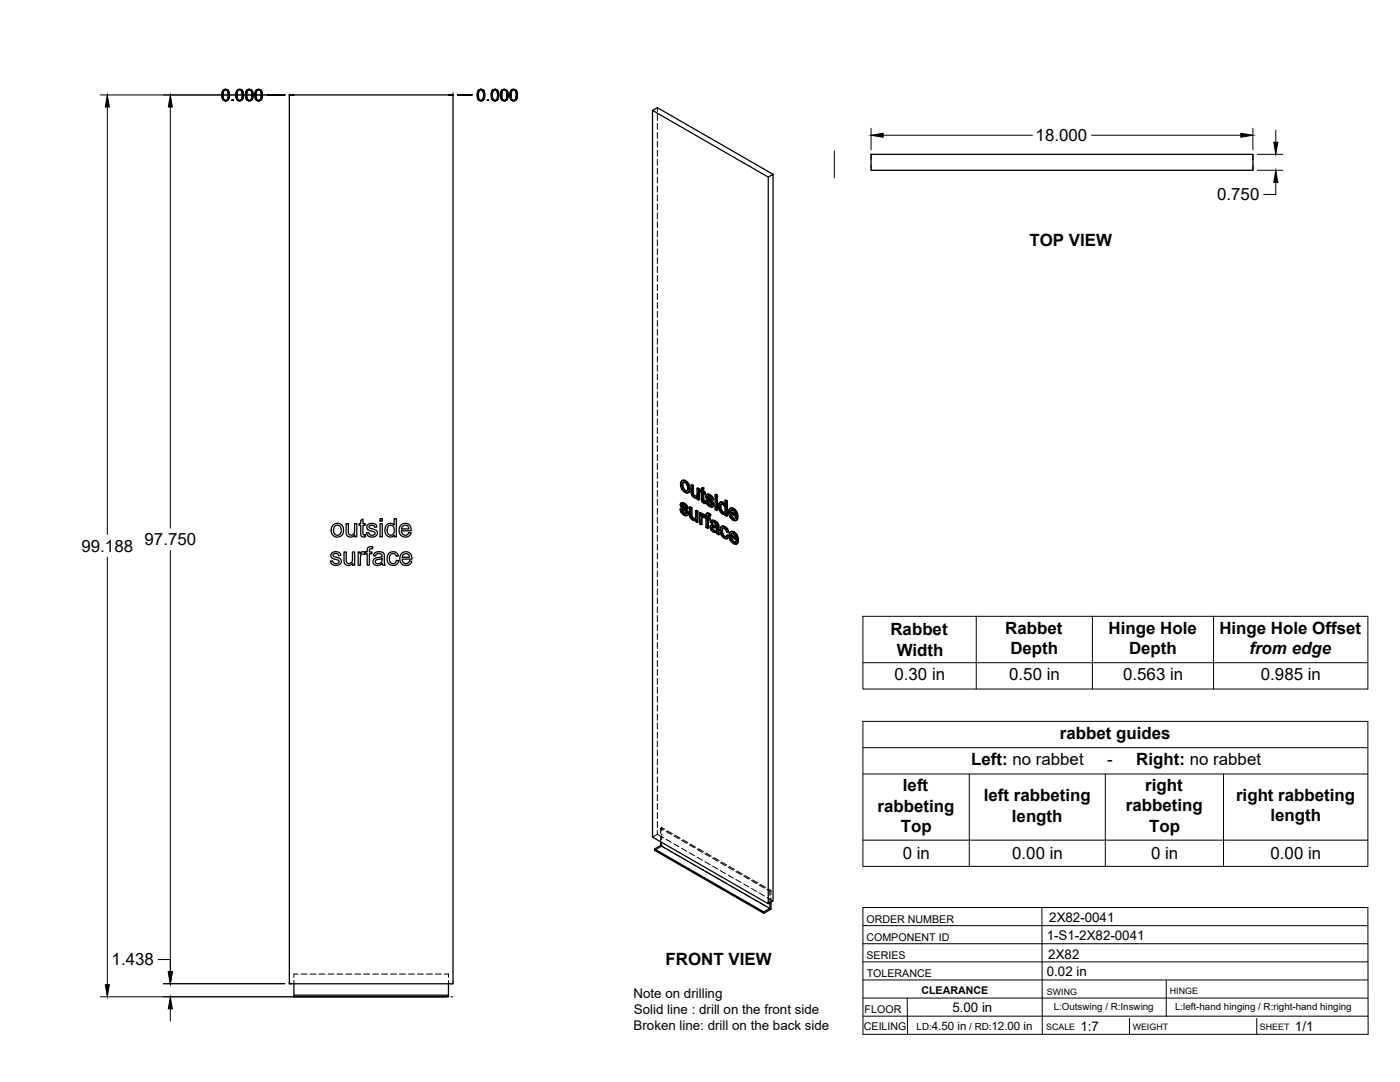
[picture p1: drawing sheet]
<svg xmlns="http://www.w3.org/2000/svg" width="559mm" height="432mm" viewBox="0 0 559 432" stroke-linecap="round" stroke-linejoin="round" font-family="sans-serif">
<!-- layer: Visible -->
<g fill="none" stroke="#000" stroke-width=".51">
<path d="M115.5 37.9h65.3v354.7h-65.3zM260.5 44.1l46.1 26.6v290l-46.1-26.6zM260.5 44.1l1.9-1.1 46.2 26.6M306.6 70.7l2-1.1v290l-2 1.1M347.7 61.6h152.4v6.4h-152.4zM272.2 191.8l.9-.2 .6 .2zM272.2 191.8l-.6 1.2 .5 2.2 .7 .9 1 .6h.8l.3-.3M272.3 193.6l.3 1.5M272.6 195.1l.3-.2 .8 .8-.3 .2zM272.8 192.5l-.2 .9M272.9 194.9l-.3-1.5-.3 .2 .2-.9 .5-.2 .9 .5 .5 1.4-.2 1.5h-.8M273.4 192l1 1a1.92 1.92 0 0 1 1 2"/>
<path d="M273.7 195.7l.5 .2M273.7 191.8l1.2 1.3M274.6 193.3l.5 1.9 .3-.2-.2 1.2M275.1 195.2l-.2 1.2 .3-.2-.6 .5M275.8 193.5l.7 .4 .3-.2v3.2M276.5 193.9v3.2l.3-.2 .3 .6M276.5 197.1l.3 .6 .3-.2 .5 .4M276.8 197.7l.4 .4h.9l-.3 .1M276.8 193.7l-.6-.3-.4 .1v3.2l.4 1.1 .7 .7a.97 .97 0 0 0 1.4 .1v.6l.5 .4M277.2 198.1l.6 .1M278.2 194.9l.6 .4 .4-.2v4.3l-.4 .2v-4.3M278.3 198.6l-.3 .2"/>
<path d="M279.2 195.1l-.7-.4-.3 .2v2.8l-.4 .5M280 195.5l-.5 .1v.6l.5 .3v3.3l.6 .8 .7 .4 .3-.2-.1-.7-.6 .1M280 194.8l.9-.2v1.5M280.6 194.8v1.5l.3-.2 .6 .3M280.6 196.3l.6 .3 .3-.2v.6l-.3 .2v-.6M280.6 199.8l.7 .2M280.7 200l.8 .1M280.9 194.6l-.9 .2v1.1l-.5-.3M280.9 197v2.6M281.2 197.2l-.6-.4v2.9l.4 .1M281.6 199.9l.6 .2M282.1 197.3l1.3 .1"/>
<path d="M282.3 198.3l.6 .5M282.4 198.6l.2 .3a1.16 1.16 0 0 1 1.4 .8l.4 .4M282.4 197.2l-.4 .2M282.5 197.4l.5 .2 .4-.2 .7 .6M282.5 199.9l-.6-.2-.3 .2 .4 1.2 .9 .9a1.24 1.24 0 0 0 1.6 .2M282.6 198v.1M282.6 198.9l1.5 1.4 .3-.2 .4 .7M282.7 198.4l-.1-.3-.3 .2 .1-.2 1 .3 .5 1 .6 .2M282.8 197.2l-.9 .3-.2 .9 .5 .9 1.7 1.7-.1 .7M283 197.6l.8 .6 .3-.2 .5 .7M283.8 198.2l.5 .7 .3-.2 .2 .8-.3 .1-.2-.7M285.4 199.1l.3-.2 .7 .3-.4 .2z"/>
<path d="M285.4 197.4l.3-.2 .7 .4-.4 .2zM285.4 199.1v4.2l.6 .4M285.4 197.4v.8l.6 .4M286.4 199.2v4.3l-.4 .2v-4.3M286.4 197.6v.8l-.4 .2v-.8M289.4 199.7l.6 .3 .3-.1v5.9l-.3 .2v-6M290.3 199.9l-.6-.4-.3 .2v2.1l-.5-.7M133 209.4l1-.5h.9l1.5 .7 .6 1v2.1l-1.1 1.3-1.6 .3-1.4-.7-.7-1.6a2.87 2.87 0 0 1 .8-2.6zM133.6 210.1l1.1-.5 .6 .1 .6 .6 .3 1.8-.9 1.3-1 .2-.9-.7-.3-1.5zM138.2 209h.8l.1 3.7a1.31 1.31 0 0 0 1.7 .7 1.31 1.31 0 0 0 .7-1.6v-2.8h.9v5.2h-.8v-.8a1.86 1.86 0 0 1-2.2 .9 1.86 1.86 0 0 1-1.2-2.1zM144 207.7l.9-.6v1.9h.9v.7h-.9v3.3l.2 .4h.7l.1 .8h-1.3l-.6-.6v-3.9h-.7v-.7h.7zM146.7 209.5l1.7-.6a1.73 1.73 0 0 1 2 1.4l-.8 .1a1.17 1.17 0 0 0-1.1-.9 1.17 1.17 0 0 0-1.2 .9l.4 .4 2.1 .6a1.59 1.59 0 0 1 .7 2 1.59 1.59 0 0 1-2 .9l-1.5-.3-.7-1.4 .9-.1 .2 .6 .6 .5 1.4-.2a.82 .82 0 0 0 .2-1.1 .82 .82 0 0 0-1.1-.3l-1-.3a1.38 1.38 0 0 1-.8-2.2z"/>
<path d="M151.7 209h.9v5.2h-.9zM151.7 207h.9v1h-.9zM154.3 209.5l1.1-.6a1.86 1.86 0 0 1 1.9 .7v-2.6h.9v7.2h-.8v-.6a2.16 2.16 0 0 1-2.7 .4 2.16 2.16 0 0 1-1.1-2.4zM154.9 210.1l1.3-.5 1 1v2l-.7 .9h-1l-.8-.9-.1-1.5zM160 209.6l1-.7h1.5l1 .7 .5 1 .1 1.2h-3.9l.2 1 .9 .7a1.43 1.43 0 0 0 1.9-1l.9 .1-.4 .9-1 .7h-1.7l-1-.6-.7-1.7 .1-1.2zM160.7 210l.6-.4 1.1 .1 .6 .6 .2 .8h-2.9zM271.4 203.3l.6 .2M271.9 200.7l1.3 .1M272 203.5l.4-.2 .2 .9-.3 .1zM272.1 201.7l.7 .5M272.2 202l.2 .4a1.49 1.49 0 0 1 1.6 .9l.3 .2M272.3 200.6l-.5 .2"/>
<path d="M272.3 204.3l.7 .7h.8M272.4 200.8l.5 .2 .3-.2 .8 .6M272.4 203.3l-.7-.2-.3 .2 .4 1.2 .9 .9a1.24 1.24 0 0 0 1.6 .2M272.4 202.4l1.5 1.3 .4-.2 .4 .7M272.5 201.4v.1M272.5 201.8v-.3l-.4 .2 .1-.2 1 .3 .5 1 .7 .3M272.6 204.2l.7 .6M272.7 200.6l-1 .3-.2 .9 .6 1 1.6 1.6-.1 .7M272.9 201l.8 .6 .3-.2 .5 .7M273 205l.6 .1M273.7 201.6l.5 .7 .3-.2 .2 .8-.3 .2-.2-.8M273.7 205.1h-.1"/>
<path d="M273.9 203.7l.4 .6 .4-.1 .1 .7M274.3 204.3l.2 .8 .3-.2-.2 .6M274.5 205.1l-.2 .5 .3-.1-.4 .3M275.2 202.4l.7 .4 .3-.2v3.2M275.9 202.8v3.1l.3-.1 .3 .6M275.9 206l.3 .6 .3-.2 .4 .4M276.2 206.6l.4 .4h.9l-.3 .2M276.2 202.6l-.7-.3-.3 .1v2.9l.3 1.2 .8 .9a.97 .97 0 0 0 1.4 .1M276.6 207l.6 .2M277.6 203.8l.7 .4 .3-.2v4.3l-.3 .2v-4.3M277.7 207.5v.7l.6 .3M277.7 207.6l-.2 .1"/>
<path d="M278.6 204l-.7-.4-.3 .2v2.7l-.4 .7M279.2 204.7l.6 .4 .3-.2v.5l.4-.2M279.8 205.1v.6l.7-.5 .4 .1M280 206.4l.2 2.8-.3 .2v-2.2M280.1 204.9l-.6-.3-.3 .1v4.3l.7 .4M280.2 205.4l.7-.1 .6 .4M280.3 206.1v.1M280.6 205.4l.6 .5M281 206.6l-.8-.5-.2 .3 .3-.2-.1 .8M281.2 206.5l.6 .3v3.7l.6 .4M281.2 206.5v-.4l-.2 .5M281.2 200.3l.1 .7"/>
<path d="M281.2 206.5l-.2 .1M282.2 204.9h.9l.6 .4M282.2 200.1l.3-.2 .3 .8-.3 .2zM282.4 206.6l.7 .4 .3-.2v.6l-.3 .2v-.6M282.5 204.7l-.5 .2M282.5 200.9l.7 .6h.8M282.7 207.3v3.4l-.3 .2v-3.8l.7 .5M282.7 205.7v.7M282.8 205.1l.6 .4 .3-.2-.4 .8 .1-.6M282.8 200.7l.7 .7M283.1 204.9l-.6-.2-.5 .3-.2 1.2-.6-.3 .6-.1M283.2 201.5l.6 .2"/>
<path d="M283.3 206.1a.45 .45 0 0 0-.5-.5 .45 .45 0 0 0-.4 .6v.4l.3-.2 .7 .4M283.8 209.6l.8-.2 1.4 .5M283.9 201.7h-.1M284.1 210.7l.2 .6 .3-.2 .5 .5M284.1 200.3l.4 .6 .3-.1 .2 .7M284.2 210.4l-.1 .3 .3-.2 .2 .6M284.2 209.4l-.5 .2M284.3 211.3l.5 .5h1h-1M284.3 210.3l-.1 .1M284.4 207.8l.8 .3 .3-.2 .8 .6M284.4 210.3l.8 .3a.73 .73 0 0 1 .8 .6 .73 .73 0 0 1-.5 .8M284.4 210.3l-.2 .1"/>
<path d="M284.4 210.3v.2M284.5 200.9l.2 .8 .3-.2-.2 .6M284.5 208.4l-.4 .5 .6-.5 1.2 1a.48 .48 0 0 1 0 .8 .48 .48 0 0 1-.7-.3l-.9-.3M284.6 209.4l-1 .3-.2 1 .8 1.2 1 .6a.64 .64 0 0 1 1 .5l.6 .4M284.7 201.7l-.2 .5 .3-.1-.5 .3M284.7 207.6l-.8 .2M285.2 208.1l.8 .6 .3-.2 .4 .5M285.5 207.9l-.8-.3-.9 .3-.3 .5 .6 .5M286 208.7l.4 .5 .3-.2 .2 .7M286.4 209.2l.2 .6 .3-.1 .1 2.9M286.6 209.8l.1 3 .3-.2 .1 .6-.3 .2-.1-.6M287.4 202.4l.3 1.4"/>
<path d="M287.5 200.4h1.2l.6 .6M287.7 201.3h.7l.7 .8 .3 1.3-.3 1.2M287.7 201.3l-.3 1.1 .3-.2 .3 1.4M287.7 203.8l.3-.2 .8 .8-.5 .1zM287.8 201.2l-.1 .1M287.8 200.3l-.5 .2M288 201.2l-.3 1M288.1 212l.3 1.4 .3-.2 .7 .8M288.2 210.1l.9 .2 .3-.2 1 1M288.4 213.4l.7 .8h.8M288.4 200.6l.5 .5h.5M288.4 204.6h.7"/>
<path d="M288.5 209.9l-.6 .3M288.6 210.8l-.2 1M288.7 200.4l-.9-.1-.7 .3-.3 2.1 1.1 2.1 1 .5 .5-.2v.6l.6 .3M288.8 204.4l.4 .1M289.1 210.3l.8 .7a1.42 1.42 0 0 1 1 1.4l-.3 .2-.5-1.3M289.4 205.1l-.2 .2M289.4 210.1l-.9-.2-.7 .4-.4 1.9 1 2 1 .8h.7M290 213.7l.6 .4M290.6 212.6l-.6-.3-.7-1.2-.8-.3-.4 1.2 .3-.2 .3 1.4M290.6 214.1l.4-.1-.2 .5-.7 .5zM291 214l-.7-.5-.5 .8-.7-.1M291.3 202.9h.9a1.88 1.88 0 0 1 1.8 1.3"/>
<path d="M291.5 204.3l2 1.2-.5-1.5-.8-.5-.5 .2-.2 .6 .3-.2 1.7 1M291.5 212.3h.9a1.93 1.93 0 0 1 1.9 1.2M291.7 213.6l2 1.2-.5-1.4-.8-.5-.6 .2-.1 .5 .3-.1 1.7 .9M291.8 206.1l.8 .9 .8-.1M291.8 205.1l.3 .9M292 203.5l-.2 .6M292 215.5l.8 .8h.8M292 214.4l.3 .9M292.2 212.9l-.2 .6M292.5 203.1l1 .9a1.97 1.97 0 0 1 1 2.1M292.6 207l.5 .1M292.7 212.4l1 1a1.78 1.78 0 0 1 1 1.8v.2"/>
<path d="M292.8 216.3l.5 .2M292.8 202.9l-.9-.3-.9 .6-.2 1.5 .3 1.1 .7 1.1 1.2 .9 .8-.1 .7-.8M293 212.2l-.9-.2-1 .7-.1 1.2 .3 1.3 .7 1.2 1.1 .7h.8l.8-.8M293.3 207l-.2 .1M293.5 216.4l-.2 .1M293.5 206.7l.7 .4M293.7 204.3l.5 1.9 .3-.1-.3 .1M293.7 216l.7 .5M293.9 213.7l.5 1.9 .3-.2-.3 .2M294.2 206.4l-2.8-1.5 .4 1.2 .3-.1 .8 .8M294.4 215.8l-2.8-1.6 .4 1.3 .3-.2 .8 .9M294.5 206.9l-.7 .8"/>
<path d="M294.5 206.9l-.6-.4-.8 .6M294.7 216.3l-.7 .8M294.7 216.3l-.7-.5-.7 .7M132.4 220.7l1.4-.5a1.81 1.81 0 0 1 2.3 1.4l-.9 .2a1.21 1.21 0 0 0-1.1-.9 1.21 1.21 0 0 0-1.2 .8l.3 .4 2.7 1a1.87 1.87 0 0 1-.3 2.2 1.87 1.87 0 0 1-2.3 .3l-.9-.5-.5-1.1 .9-.2 .3 .8 .5 .3 1.4-.2a.82 .82 0 0 0 .2-1.1 .82 .82 0 0 0-1-.3l-1.1-.3a1.37 1.37 0 0 1-.7-2.3zM137.3 220.3h.9v3.8a1.31 1.31 0 0 0 1.7 .7 1.31 1.31 0 0 0 .8-1.7v-2.8h.9v5.3h-.8v-.8a1.86 1.86 0 0 1-2.3 .8 1.86 1.86 0 0 1-1.2-2.1zM143 220.3h.8v.8a1.25 1.25 0 0 1 2-.7l.8-.1v-1.2a1.55 1.55 0 0 1 2.2-.9l-.1 .8a.81 .81 0 0 0-.9 0 .81 .81 0 0 0-.4 .8v.5h1.1v.7h-1.1v4.6h-.8v-4.6h-.8v-.4l-.3 .7-.9-.2-.6 .5-.2 4h-.8zM149.5 220.8l1.6-.6 1.2 .1 .8 .4 .6 4.9h-.9l-.2-.7-1.2 .7h-1.2l-.9-.4-.4-.7a1.74 1.74 0 0 1 2-2l.6-.1a.8 .8 0 0 0 1-.8 .8 .8 0 0 0-1.1-.7l-1 .2-.5 .8-.9-.1zM150.1 223.5l2.4-.6a1.59 1.59 0 0 1-.6 1.8 1.59 1.59 0 0 1-1.9-.1l-.2-.5zM155.2 220.9l1-.6h1.5l.8 .4 .5 1-.8 .3a1.47 1.47 0 0 0-2-.9 1.47 1.47 0 0 0-.8 2l.5 1.4 .7 .4 1.1-.2 .5-1.1 .9 .1-.3 1-1 .8-1.3 .1-1-.4a3.3 3.3 0 0 1-.3-4.3zM160.3 220.9l1-.6h1.5l.9 .6 .6 1.1 .1 1.1h-3.9l.2 1 .8 .8a1.46 1.46 0 0 0 2-1l.9 .1-.5 1-1 .6h-1.6l-1-.6-.7-1.8v-1.1zM161 221.3l.6-.3h1l.6 .5 .3 .9h-3zM263.7 335.9v1.5l-2.4 1.4v.5l43.6 25.2v-.6l-43.6-25.1"/>
<path d="M263.7 337.4l43.6 25.1-2.4 1.4M307.3 360.3v2.2M307.7 360v2.8l-2.8 1.7M117.3 392.6v5.2h61.7v-.6h-61.7M179 392.6v4.6"/>
</g>
<!-- layer: Hidden -->
<g fill="none" stroke="#000" stroke-width=".4">
<path d="M262.4 43v1.5M262.4 45.7v2.4M262.4 49.3v2.3M262.4 52.8v2.4M262.4 56.4v2.4M262.4 60v2.4M262.4 63.5v2.4M262.4 67.1v2.4M262.4 70.7v2.4M262.4 74.3v2.3M262.4 77.8v2.4M262.4 81.4v2.4"/>
<path d="M262.4 85v2.4M262.4 88.5v2.4M262.4 92.1v2.4M262.4 95.7v2.4M262.4 99.3v2.3M262.4 102.8v2.4M262.4 106.4v2.4M262.4 110v2.4M262.4 113.5v2.4M262.4 117.1v2.4M262.4 120.7v2.4M262.4 124.3v2.3"/>
<path d="M262.4 127.8v2.4M262.4 131.4v2.4M262.4 135v2.4M262.4 138.6v2.3M262.4 142.1v2.4M262.4 145.7v2.4M262.4 149.3v2.3M262.4 152.8v2.4M262.4 156.4v2.4M262.4 160v2.4M262.4 163.6v2.3M262.4 167.1v2.4"/>
<path d="M262.4 170.7v2.4M262.4 174.3v2.4M262.4 177.8v2.4M262.4 181.4v2.4M262.4 185v2.4M262.4 188.6v2.3M262.4 192.1v2.4M262.4 195.7v2.4M262.4 199.3v2.4M271.9 193.1l.5 1.9-.3 .2M272.4 195l1.3 1.3-.3 .2M272.5 191.6l-.9 1.7"/>
<path d="M272.8 192.5l-.2 .1M272.9 192.4h.8l-.3 .2M273.7 192.4l.8 .9-.3 .2M273.7 196.3l.9 .3-.3 .2M274.5 195.8l-.3 .1M274.5 193.3l.3 1.2-.3 .4M274.8 194.7l-.1 .8-.5 .4M274.9 196.5l-.3 .1M276.2 193.4v3.3l-.3 .2M276.2 196.7l.2 .7-.3 .1M276.4 197.4l.4 .6-.3 .2M276.8 198l.6 .5-.3 .1"/>
<path d="M277.4 198.5l.8 .2 .4-.3-.3 .2M278.1 198.1h.1M278.3 198l-.4 .2M278.4 198.6h-.1M278.4 197.8l-.3 .3M278.5 194.7v2.8l-.4 .5M278.6 198.4v.7l-.3 .1M278.6 199.1l.6 .3M279.8 196l.5 .3-.3 .2M279.8 195.5v.5l-.3 .2M280 195.5l.3 .2M280.3 196.3l.1 3.4-.4 .2"/>
<path d="M280.3 194.6v1.1l-.3 .2M280.4 199.7l.2 .5-.3 .1M280.6 196.8l.3-.2v.4M280.9 196.6l.6 .4M281.9 199.7l.5 1.3-.3 .2M282 197.8l.1 .7-.3 .2M282.1 197.4l-.4 .6M282.1 198.5l.5 .7-.4 .1M282.3 197.2l-.5 .4M282.5 198l.3-.2-.2 .2M282.6 199.2l1.5 1.5-.3 .2M282.7 197.9l-.3 .2"/>
<path d="M282.8 197.8l.6 .2-.3 .2M283.4 198l.6 .5-.3 .2M284 198.5l.2 .7-.3 .2M284.2 199.2l.6 .3M285.7 197.2v.9l-.3 .1M285.7 198.9v1.5M285.7 198.1l.7 .3M289.7 199.5v2.1l-.3 .2M262.4 202.8v2.4M262.4 206.4v2.4M262.4 210v2.4M262.4 213.6v2.3"/>
<path d="M262.4 217.1v2.4M271.7 203.1l.5 1.3-.3 .2M271.8 201.3l.2 .6-.3 .2M271.9 200.8l-.4 .6M272 201.9l.4 .7-.3 .2M272.1 200.6l-.5 .4M272.2 204.4l1.1 1-.3 .1M272.3 201.4l.3-.1-.1 .1M272.4 202.6l1.6 1.5-.3 .2M272.6 201.3l-.4 .2M272.6 201.3l.7 .1-.4 .2M273.3 201.4l.5 .6-.3 .1"/>
<path d="M273.3 205.4l.8 .3-.3 .1M273.8 202l.3 .6-.4 .2M274 204.9l-.2 .1M274 204.1l.2 .5-.3 .2M274 204.9l-.3 .2 .3-.2M274.1 202.6l.6 .3M274.2 204.6l-.2 .3M274.5 205.6l-.4 .1M275.5 202.3l.1 3.3-.3 .2M275.6 205.6l.2 .7-.3 .2M275.8 206.3l.4 .6-.3 .2M276.2 206.9l.6 .5-.3 .2"/>
<path d="M276.8 207.4l.7 .2 .5-.3-.2 .2M277.5 207h.1M277.7 206.9l-.4 .2M277.8 206.7l-.3 .3M277.9 203.6v2.7l-.4 .6M278 207.3v.7l-.3 .2M278 208l.6 .3M279.5 207.3v1.6l-.3 .1M279.5 208.9l.7 .3M279.5 204.6v1.5M280.1 206.1l.8-.1-.3 .2M280.1 205.4v.1"/>
<path d="M280.2 206.1l.3-.2-.2 .2M280.4 205.2l-.6 .5M280.6 200.2l.5 .4-.3 .2M280.9 206l.4 .4M281.1 200.6l.5 .2M281.2 206.1l.3-.1-.2 .4M281.5 205.7v.1M281.5 206.3l.6 .3-.3 .2M281.5 206l-.2 .4M281.5 205.7l-.3 .3M281.8 205.8l.3 .2M282.1 209.1v1.2l-.3 .2"/>
<path d="M282.1 210.3l.6 .4M282.1 206.6v1.3M282.2 205l-.1 1-.3 .2M282.3 204.7l-.5 .4M282.4 201l1.1 1-.3 .1M282.4 207.1l.3-.2v.4M282.5 205.7l.4-.2-.2 .2M282.7 206.9l.7 .5M282.9 205.5l.4 .1-.4 .2M283.3 205.6l.3 .3M283.5 202l.8 .2-.3 .2M283.7 210.1l.4 1.1-.4 .2"/>
<path d="M283.8 208.3l.6 .4M283.8 209.6l-.4 .7M284 209.5l-.5 .3M284.1 211.2l.9 .9-.3 .2M284.1 207.7l-.6 .7M284.1 201.5h-.1M284.1 200.7l.2 .5-.3 .2M284.2 201.5l-.3 .2 .2-.2M284.2 207.6l-.4 .3M284.3 201.2l-.2 .3M284.4 208.4l.4-.1-.3 .1M284.5 210.2l.2-.1z"/>
<path d="M284.5 210.2l-.2 .1M284.6 210.1l-.4 .2M284.6 202.2h-.3M284.7 210.1l1.6 .5-.3 .2M284.8 208.3l.6 .1-.3 .2M285 212.1l.7 .2-.3 .2M285.4 208.4l.7 .7-.3 .2M285.7 212.3h.7l-.4 .1M285.7 201.6v1.6l-.3 .1M285.7 203.2l.7 .3M286 209.9l.3 .1M286 211.7l-.3 .2"/>
<path d="M286.1 209.1l.2 .7-.3 .2M286.2 211.5l-.4 .3M286.3 210.6l-.1 .9-.3 .2M286.3 209.8l-.3 .4M286.4 212.3l.1 .6-.3 .1M286.5 212.9l.6 .3M287.1 201.8l.2 1.3-.3 .2M287.3 200.7l-.2 1.1-.3 .2M287.3 203.1l.6 1.1-.4 .2M287.6 200.4l-.6 .5M287.7 211.4l.5 2-.3 .2M287.9 204.2l.8 .8-.3 .1"/>
<path d="M287.9 210.3l-.2 1.1-.3 .2M288 201.1h.7l-.3 .2M288 201.1l-.2 .1M288 201.1v.1M288.1 201.1l-.3 .1M288.2 213.4l1.2 1.3-.3 .1M288.2 210l-.6 .5M288.6 210.8l-.2 .1M288.7 210.7l.8 .1-.4 .1M288.7 205l.6 .1 .4-.2-.3 .2M288.7 201.1l.8 .8-.4 .2M289.4 201.1l.3 .5"/>
<path d="M289.4 214.7l1 .1M289.5 210.8l.5 .5-.3 .2M289.5 201.9l.3 1.5-.4 .2M289.5 205.1h-.1M289.7 204.9v.6l-.3 .2M289.7 205.5l.6 .3M289.8 203.4l-.2 .8-.4 .3 .3-.1M290 211.3l.3 .8-.3 .2M290 214.1l-.1 .1M290.3 212.1l.6 .3M290.3 213.5l-.6 .8M291.1 204.1l.5 1.9-.3 .2"/>
<path d="M291.3 213.5l.5 1.9-.3 .2M291.4 204.9l.4-.2v.4M291.6 206l1.3 1.4-.4 .2M291.6 202.7l-.8 1.6M291.6 214.2l.4-.2v.4M291.8 204.7l2.7 1.6M291.8 215.4l1.3 1.3-.3 .2M291.8 212.1l-.8 1.6M292 214l2.7 1.6M292 203.5l-.2 .1M292.1 203.4l.7 .1-.3 .1M292.2 212.9h-.2"/>
<path d="M292.3 212.7l.7 .1-.3 .2M292.8 203.5l.8 .8-.3 .2M292.9 207.4l1 .2-.3 .2M293 212.8l.8 .9-.3 .2M293.1 216.7l1 .3-.3 .2M293.4 206.9h.1M293.5 205.1l.4 .2M293.6 206.9l-.3 .1 .2-.1M293.6 216.3h.1M293.6 204.3l.3 1-.4 .2M293.7 216.3l-.2 .1M293.7 214.4l.4 .3"/>
<path d="M293.8 216.2l-.4 .2M293.8 213.7l.3 1-.4 .1M293.9 206.5l-.4 .4M294 215.8l-.3 .5M294.1 207.5l-.2 .1M294.3 216.9l-.2 .1M262.4 220.7v2.4M262.4 224.3v2.4M262.4 227.9v2.3M262.4 231.4v2.4M262.4 235v2.4M262.4 238.6v2.3"/>
<path d="M262.4 242.1v2.4M262.4 245.7v2.4M262.4 249.3v2.4M262.4 252.9v2.3M262.4 256.4v2.4M262.4 260v2.4M262.4 263.6v2.4M262.4 267.1v2.4M262.4 270.7v2.4M262.4 274.3v2.4M262.4 277.9v2.3M262.4 281.4v2.4"/>
<path d="M262.4 285v2.4M262.4 288.6v2.4M262.4 292.1v2.4M262.4 295.7v2.4M262.4 299.3v2.4M262.4 302.9v2.3M262.4 306.4v2.4M262.4 310v2.4M262.4 313.6v2.4M262.4 317.1v2.4M262.4 320.7v2.4M262.4 324.3v2.4"/>
<path d="M262.4 327.9v2.3M262.4 331.4v1.6M262.4 333l-1.9 1.1M262.4 333l2.4 1.4M263.7 333.8v2.1M263.7 330.5l1.1 .7M264.1 331.6v-1.3l-.4 .2v2.1M264.1 337.7l-2.8 1.6M264.1 332.8v2.4M264.1 336.4v1.3M264.1 330.3l1.2 .7M264.1 337.7l1.2 .7"/>
<path d="M265.9 331.8l2 1.2M265.9 335l2 1.1M266.3 331.6l2.1 1.1M266.3 339l2.1 1.1M269 333.6l2 1.2M269 336.7l2 1.2M269.4 333.3l2.1 1.2M272.1 335.4l2 1.2M272.1 338.5l2 1.2M272.5 335.1l2.1 1.2M275.1 337.2l2.1 1.1M275.6 336.9l2.1 1.2"/>
<path d="M278.3 338.9l2 1.2M278.7 338.7l2.1 1.2M269.4 340.7l2.1 1.2M272.5 342.5l2.1 1.2M275.1 340.3l2.1 1.2M275.6 344.3l2.1 1.2M278.3 342.1l2 1.2M278.7 346.1l2.1 1.2M281.3 340.7l2.1 1.2M281.3 343.9l2.1 1.2M281.8 340.5l2.1 1.2M281.8 347.9l2.1 1.2"/>
<path d="M284.4 342.5l2.1 1.2M284.4 345.7l2.1 1.2M284.9 342.2l2.1 1.2M284.9 349.7l2.1 1.2M287.5 344.3l2.1 1.2M287.5 347.5l2.1 1.1M288 344l2.1 1.2M288 351.5l2.1 1.1M290.6 346.1l2.1 1.2M290.6 349.2l2.1 1.2M291.1 345.8l2.1 1.2M291.1 353.2l2.1 1.2"/>
<path d="M293.7 347.9l2.1 1.1M293.7 351l2.1 1.2M294.2 347.6l2 1.2M294.2 355l2 1.2M296.8 349.6l2.1 1.2M296.8 352.8l2.1 1.2M297.3 349.4l2 1.2M297.3 356.8l2 1.2M299.9 351.4l2.1 1.2M299.9 354.6l2.1 1.2M300.4 351.2l2.1 1.1M300.4 358.6l2.1 1.2"/>
<path d="M303 353.2l2.1 1.2M303 356.4l2.1 1.1M303.5 352.9l2 1.2M306.1 355l1.2 .7 .4-.3M306.1 358.1l2.5 1.5M306.6 354.7l1.1 .7M307.3 355.7v1.7M307.3 358.6v1.7M307.7 355.4v1.7M307.7 358.3v1.7M303.5 360.4l2 1.1M306.6 362.1l1.1 .7"/>
<path d="M117.3 391.3v1.3M119 388.7h-1.7v1.4M120.2 388.7h2.4M123.7 388.7h2.4M127.3 388.7h2.4M130.9 388.7h2.4M134.5 388.7h2.3M138 388.7h2.4M141.6 388.7h2.4M145.2 388.7h2.4M148.8 388.7h2.3M152.3 388.7h2.4"/>
<path d="M155.9 388.7h2.4M159.5 388.7h2.4M163 388.7h2.4M166.6 388.7h2.4M170.2 388.7h2.4M173.8 388.7h2.3M177.3 388.7h1.7v1.4M179 391.3v1.3"/>
</g>
<!-- layer: Reference -->
<path d="M115.5 37.9h1.8M116.4 37.9h-.9h1.8h-1.8v.9M179 37.9h1.8M180.8 37v.9h-.9M347.7 61.6v2.1M347.7 65.8v2.2M500.1 61.6v2.1M500.1 65.8v2.2M115.5 391.7v.9h.9M179.9 397.8h.9M180.8 391.7v.9h-.9" fill="none" stroke="#000" stroke-width=".4"/>
<!-- layer: Hidden Narrow -->
<path d="M276.2 196l-.4 .2M278.5 197l-.3 .2M280.3 198.8l-.3 .1M273.3 203.5l-.3 .1M275.5 204.9l-.3 .2M277.9 205.9l-.3 .2M282.1 205.6l-.3 .2M283.5 200.1l-.3 .1M285.3 210.3l-.3 .2M286.3 210.9l-.3 .2" fill="none" stroke="#000" stroke-width=".4"/>
<!-- layer: Visible Narrow -->
<path d="M276.8 196.1l-.3 .2M280.9 199.2l-.3 .1M283.5 199.3l-.3 .2M273.3 202.7l-.3 .2M276.2 205l-.3 .2M282.7 206l-.3 .2M285.2 209.6l-.3 .2M287 210.4l-.4 .1M287 211.3l-.4 .2" fill="none" stroke="#000" stroke-width=".4"/>
<!-- layer: Titleblock -->
<path d="M344.4 362.2h201.6l.1 50.6h-201.7zM344.4 376.6h201.6M344.4 369.4h201.6M415.9 362.2l.1 50.6M344.4 383.9h201.6M344.4 398.3h201.6M344.4 391.1h201.6M362.1 398.3l.1 14.4M465.5 391.3v14.4M344.4 405.5h201.7M450.8 406.4v6.4M501.6 406.4v6.4" fill="none" stroke="#000" stroke-width=".4"/>
<!-- layer: Custom Tables -->
<path d="M344.4 246h201.6v29h-201.6zM389.7 246v29M436 246v29M484.4 246v29M344.4 264.5h201.6M344.4 287.9h201.6v57.9h-201.6zM344.4 298.4h201.6M344.4 308.9h201.6M386.9 308.9v36.9M441.2 308.9v36.9M488.4 308.9v36.9M344.4 335.3h201.6" fill="none" stroke="#000" stroke-width=".4"/>
<!-- layer: FD_Dimensions -->
<g fill="none" stroke="#000" stroke-width=".4">
<path d="M40 37.9h73.7M182.6 37.9h5.8M42.8 42.7v170.6M68 42.7v168M347.7 51.2v8.6M352.5 54h59.6M435.7 54h59.6M500.1 51.2v8.6M509.2 51.9v4.9M501.9 61.6h10.1M501.9 67.9h10.1M509.2 72.8v4.8h-4.8"/>
<path d="M68 219.7v168.1M42.8 222.3v170.7M40 397.8h138.1M63.2 382.9h4.8M65.2 392.6h48.5M68 402.6v4.8"/>
</g>
<path d="M42.8 37.9l.8 4.8h-1.6zM68 37.9l.8 4.8h-1.6zM347.7 54l4.8-.8v1.6zM495.3 53.2l4.8 .8-4.8 .8zM508.4 56.8h1.6l-.8 4.8zM509.2 67.9l.8 4.9h-1.6zM42 393h1.6l-.8 4.8zM67.2 387.8h1.6l-.8 4.8zM68 397.8l.8 4.8h-1.6z" fill="#000" stroke="#000" stroke-width=".4"/>
<!-- layer: Smart Centers -->
<path d="M333 60.1v10.9" fill="none" stroke="#000" stroke-width=".4"/>
<g font-size="6.7">
<text x="88.3" y="40.3">0.000</text>
<text x="190.2" y="40.3">0.000</text>
<text x="413.4" y="56.3">18.000</text>
<text x="485.8" y="80">0.750</text>
<text x="410.9" y="98.2">TOP VIEW</text>
<text x="32.5" y="220.2">99.188</text>
<text x="57.7" y="217.6">97.750</text>
<text x="355.4" y="253.6">Rabbet</text>
<text x="401.2" y="252.9">Rabbet</text>
<text x="442.5" y="252.9">Hinge Hole</text>
<text x="486.7" y="252.9">Hinge Hole Offset</text>
<text x="357.9" y="261.6">Width</text>
<text x="403.3" y="261">Depth</text>
<text x="450.6" y="261">Depth</text>
<text x="498.7" y="261">from edge</text>
<text x="357" y="271.4">0.30 in</text>
<text x="402.8" y="271.4">0.50 in</text>
<text x="448.3" y="271.4">0.563 in</text>
<text x="503.3" y="271.4">0.985 in</text>
<text x="423" y="294.8">rabbet guides</text>
<text x="387.6" y="305.4">Left: no rabbet</text>
<text x="441.9" y="305.4">-</text>
<text x="453.5" y="305.4">Right: no rabbet</text>
<text x="360.4" y="315.8">left</text>
<text x="457.1" y="315.8">right</text>
<text x="350.3" y="323.9">rabbeting</text>
<text x="392.7" y="319.8">left rabbeting</text>
<text x="449.4" y="323.8">rabbeting</text>
<text x="493.4" y="319.8">right rabbeting</text>
<text x="403.9" y="327.9">length</text>
<text x="507" y="327.8">length</text>
<text x="359.5" y="331.9">Top</text>
<text x="458.6" y="331.9">Top</text>
<text x="360.3" y="342.9">0 in</text>
<text x="404" y="342.9">0.00 in</text>
<text x="459.4" y="342.9">0 in</text>
<text x="507.1" y="342.9">0.00 in</text>
<text x="44.6" y="385.3">1.438</text>
<text x="265.7" y="385.2">FRONT VIEW</text>
</g>
<g font-size="5.3">
<text x="418.8" y="368">2X82-0041</text>
<text x="417.8" y="375.1">1-S1-2X82-0041</text>
<text x="418.4" y="382.5">2X82</text>
<text x="417.8" y="389.5">0.02 in</text>
<text x="252.9" y="398.4">Note on drilling</text>
<text x="253" y="404.9">Solid line : drill on the front side</text>
<text x="380.1" y="404">5.00 in</text>
<text x="252.9" y="411.2">Broken line: drill on the back side</text>
<text x="431.3" y="411.5">1:7</text>
<text x="516.9" y="411.5">1/1</text>
</g>
<g font-size="4.6">
<text x="371.9" y="411.2">4.50 in</text>
<text x="395.8" y="411.2">12.00 in</text>
</g>
<g font-size="4.3">
<text x="345.8" y="368.4">ORDER NUMBER</text>
<text x="345.8" y="375.5">COMPONENT ID</text>
<text x="345.8" y="382.7">SERIES</text>
<text x="345.9" y="389.9">TOLERANCE</text>
<text x="367.7" y="396.7">CLEARANCE</text>
<text x="345.1" y="404.3">FLOOR</text>
<text x="344.8" y="411.1">CEILING</text>
</g>
<g font-size="3.9">
<text x="420.6" y="403.1">L:Outswing / R:Inswing</text>
<text x="469" y="403.1">L:left-hand hinging / R:right-hand hinging</text>
<text x="365.9" y="411.2">LD:</text>
<text x="386.9" y="411.2">/ RD:</text>
</g>
<g font-size="3.5">
<text x="417.9" y="397">SWING</text>
<text x="466.9" y="396.9">HINGE</text>
<text x="417.5" y="410.9">SCALE</text>
<text x="452.1" y="410.9">WEIGHT</text>
<text x="502.9" y="410.9">SHEET</text>
</g>
</svg>
